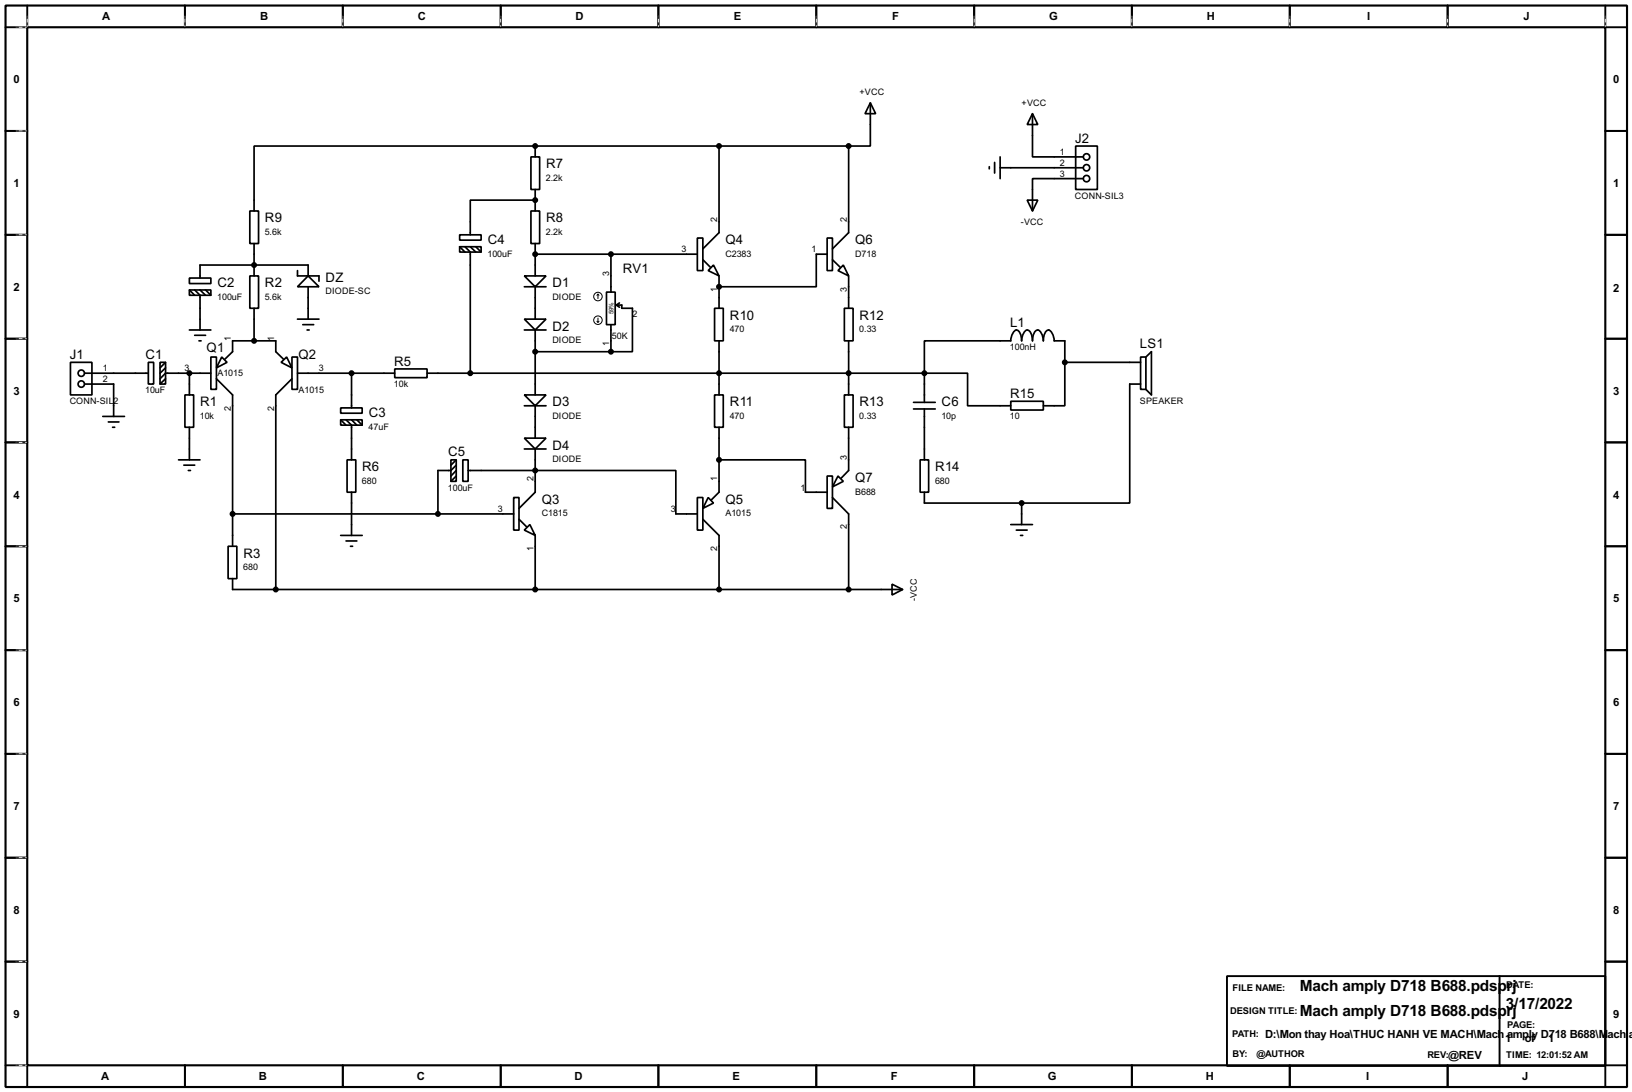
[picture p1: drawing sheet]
<svg xmlns="http://www.w3.org/2000/svg" width="383mm" height="256mm" viewBox="0 0 383 256" stroke-linecap="round" stroke-linejoin="round" font-family="sans-serif">
<path d="M1.3 1.3h381v254h-381zM6.4 6.4h370.8v243.8h-370.8z" fill="none" stroke="#000" stroke-width=".5"/>
<g fill="none" stroke="#000" stroke-width=".45">
<path d="M6.4 1.3v5.1h-5.1M43.5 1.3v5.1M80.6 1.3v5.1M117.7 1.3v5.1M154.7 1.3v5.1M191.8 1.3v5.1M228.9 1.3v5.1M266 1.3v5.1M303.1 1.3v5.1M340.2 1.3v5.1M377.2 1.3v5.1h5.1M1.3 30.8h5.1"/>
<path d="M377.2 30.8h5.1M1.3 55.2h5.1M377.2 55.2h5.1M1.3 79.6h5.1M377.2 79.6h5.1M1.3 103.9h5.1M377.2 103.9h5.1M1.3 128.3h5.1M377.2 128.3h5.1M1.3 152.7h5.1M377.2 152.7h5.1M1.3 177.1h5.1"/>
<path d="M377.2 177.1h5.1M1.3 201.5h5.1M377.2 201.5h5.1M1.3 225.9h5.1M288.3 229.3h88.9v21.1h-88.9zM352.4 229.3v21.1M377.2 225.9h5.1M1.3 250.2h5.1v5.1M43.5 250.2v5.1M80.6 250.2v5.1M117.7 250.2v5.1M154.7 250.2v5.1"/>
<path d="M191.8 250.2v5.1M228.9 250.2v5.1M266 250.2v5.1M303.1 250.2v5.1M340.2 250.2v5.1M382.3 250.2h-5.1v5.1"/>
</g>
<g fill="none" stroke="#fff" stroke-width=".23">
<path d="M3.9 6.4h2.3M6.4 3.9v2.3M43.5 3.9v2.3M80.6 3.9v2.3M117.7 3.9v2.3M154.7 3.9v2.3M191.8 3.9v2.3M228.9 3.9v2.3M266 3.9v2.3M303.1 3.9v2.3M340.2 3.9v2.3M377.2 3.9v2.3"/>
<path d="M3.9 30.8h2.3M3.9 55.2h2.3M3.9 79.6h2.3M3.9 103.9h2.3M3.9 128.3h2.3M3.9 152.7h2.3M3.9 177.1h2.3M3.9 201.5h2.3M3.9 225.9h2.3M3.9 250.2h2.3"/>
</g>
<g fill="none" stroke="#000" stroke-width=".23" stroke-dasharray=".5 1">
<path d="M3.9 6.4h2.3M6.4 3.9v2.3M43.5 3.9v2.3M80.6 3.9v2.3M117.7 3.9v2.3M154.7 3.9v2.3M191.8 3.9v2.3M228.9 3.9v2.3M266 3.9v2.3M303.1 3.9v2.3M340.2 3.9v2.3M377.2 3.9v2.3"/>
<path d="M3.9 30.8h2.3M3.9 55.2h2.3M3.9 79.6h2.3M3.9 103.9h2.3M3.9 128.3h2.3M3.9 152.7h2.3M3.9 177.1h2.3M3.9 201.5h2.3M3.9 225.9h2.3M3.9 250.2h2.3"/>
</g>
<g fill="none" stroke="#000" stroke-width=".4">
<path d="M124.8 36.9h2v7.6h-2zM125.8 34.3h-66.1v15.3M125.8 34.3v2.6M125.8 34.3h73.6M169 34.3v20.4l-3.8 3.8M199.4 34.3v20.4l-3.8 3.8M204.5 24.2l1.3 2.5h-2.5zM204.5 24.2v10.1h-5.1M232.5 39.2v.5M233.7 38.2v2.5M235 39.4h19.6M235 36.9v5.1"/>
<path d="M242.6 26.7l1.3 2.6h-2.5zM242.6 26.7v10.2h12M252.8 34.3h5.1v10.2h-5.1zM58.7 49.6h2.1v7.6h-2.1zM59.7 57.2v7.6M108 55.2h5.1v1.2h-5.1zM108 58h5.1v1.2h-5.1zM108 58l1.3 1.2M109.3 58l1.2 1.2v28.5M110.5 58l1.3 1.2M111.8 58l1.3 1.2M124.8 49.6h2v7.6h-2z"/>
<path d="M125.8 47h-15.3v8.2M125.8 44.5v5.1M125.8 57.2v7.6M125.8 59.7h38.1M143.6 59.7v8.9M163.9 55.9h1.3v7.7h-1.3zM194.4 55.9h1.2v7.7h-1.2zM194.4 59.7h-2.6v7.7h-22.8M241.4 47h2.5l-1.3 2.6zM254.6 42h-12v7.6M44.5 65.3h5.1v1.3h-5.1zM44.5 68.1h5.1v1.3h-5.1z"/>
<path d="M44.5 68.1l1.3 1.3M44.5 77.5h5.1M45.8 68.1l1.2 1.3v8.1M45.8 78.8h2.5M47 68.1l1.3 1.3M48.3 68.1l1.3 1.3M58.7 64.8h2.1v7.6h-2.1zM59.7 72.4v7.7M69.9 63.6v1.2h5.1v1.3M69.9 75h5.1M71.2 76.3h2.5M72.2 77.5h.5"/>
<path d="M72.4 64.8l2.6 2.6h-5.1zM72.4 64.8v-2.5h-25.4v3M72.4 67.4v7.6M123.2 64.8h5.1l-2.5 2.6zM123.2 75h5.1l-2.5 2.5zM123.2 77.5h5.1M123.2 67.4h5.1M125.8 67.4v7.6M125.8 77.5v15.3M142.5 68.6h2.1v7.7h-2.1zM143.6 76.3v6.3M144.8 71.7h1.3v.7h2.5v10.2h-5"/>
<path d="M144.8 71.7l.8 .5M145.6 71.2l-.8 .5M165.2 61l1.7 1.8M167.7 62.3l1.3 2.5-2.6-1.2zM167.9 72.4h2.1v7.7h-2.1zM169 64.8v7.6M195.6 61l1.8 1.8M198.2 62.3l1.2 2.5-2.5-1.2zM198.4 72.4h2.1v7.7h-2.1zM199.4 64.8v7.6M16.6 85.1h5v7.7h-5zM19.9 87.7h15"/>
<path d="M19.9 90.2h6.8v7.6M24.2 97.8h5.1M25.5 99.1h2.5M34.9 85.1h1.2v5.1h-1.2zM37.6 85.1h1.3v5.1h-1.3zM38.9 85.1l-1.3 1.3M38.9 86.4l-1.3 1.3M38.9 89l-1.3 1.2M43.5 92.8h2v7.6h-2zM44.5 87.7v5.1M46.8 80.1h.5M49.6 83.9h1.3v7.6h-1.3z"/>
<path d="M49.6 87.7h-10.7l-1.3 1.3M50.9 89l3.8 3.8v35.5M52.1 83.9l1.3 1.2-2.5 1.3zM52.9 84.4l1.8-1.8v-2.5h10.1v2.5l1.8 1.8M66.1 85.1l1.3-1.2 1.2 2.5zM68.6 83.9h1.3v7.6h-1.3zM68.6 89l-3.8 3.8v45.7M69.9 87.7h22.9M80.1 95.8h5v1.3h-5zM80.1 98.6h5v1.3h-5zM80.1 98.6l1.2 1.3M81.3 98.6l1.3 1.3v8.1"/>
<path d="M82.6 87.7v8.1M82.6 98.6l1.3 1.3M83.9 98.6l1.2 1.3M92.8 86.7h7.6v2h-7.6zM100.4 87.7h116.8M123.2 92.8h5.1l-2.5 2.5zM123.2 95.3h5.1M125.8 95.3v7.6M125.8 82.6h17.8M167.9 92.8h2.1v7.6h-2.1zM169 80.1v12.7M198.4 92.8h2.1v7.6h-2.1z"/>
<path d="M199.4 80.1v12.7M214.7 96.1h5.1M214.7 94.5h5.1M217.2 87.7h10.2v7.6h10.1M217.2 87.7v6.8M217.2 96.1v11.9M237.5 94.3h7.7v2h-7.7zM250.2 85.1v-5h-2.5a2.7 2.7 0 0 0-1.3-2.6 2.31 2.31 0 0 0-1.2 2.6 2.61 2.61 0 0 0-1.3-2.6 2.31 2.31 0 0 0-1.3 2.6v-.7a2.03 2.03 0 0 0-1.2-1.9 2.61 2.61 0 0 0-1.3 2.6l-.1-.7a2.03 2.03 0 0 0-1.2-1.9 2.7 2.7 0 0 0-1.3 2.6h-20.3v7.6M250.2 85.1v10.2h-5M250.2 85.1h17.8M268 83.9h1.3v7.6h-1.3zM268 90.2h-2.5v28h-25.4"/>
<path d="M269.3 83.9l1.3-1.3v10.2l-1.3-1.3M26.5 100.4h.5M42 108h5M43.2 109.3h2.6M44.3 110.5h.5M44.5 100.4v7.6M81.6 108h2v7.6h-2zM82.6 115.6v10.2M106 108h1.2v5.1h-1.2zM107.2 109.3l-1.2 1.2h-3.1v10.2M107.2 111.8l-1.2 1.3M107.2 110.5l-1.2 1.3"/>
<path d="M107.2 108l-1.2 1.3M108.8 108h1.2v5.1h-1.2zM110 110.5h48.8v10.2h5.1M120.7 116.9h1.3v7.6h-1.3zM123.2 102.9h5.1l-2.5 2.6zM123.2 105.5h5.1M125.8 105.5v10.1l-3.8 3.8M163.9 116.9h1.3v7.6h-1.3zM166.4 116.9l1.3 1.3-2.5 1.2zM169 108h20.3v7.6h5.1M169 100.4v15.2l-1.8 1.8M194.4 111.8h1.2v7.6h-1.2z"/>
<path d="M195.6 116.9l3.8 3.8v17.8M196.9 111.8l1.3 1.3-2.6 1.3zM199.4 100.4v10.1l-1.7 1.8M216.2 108h2v7.6h-2zM217.2 115.6v2.6h22.9M240.1 118.2v5M53.6 128.3h2.1v7.6h-2.1zM54.7 135.9v2.6h157.4M54.7 120.7h66M80.1 125.8h5M81.3 127.1h2.6M82.4 128.3h.5"/>
<path d="M122 122l1.8 1.8M123.2 124.5l1.3-1.3 1.3 2.6zM125.8 125.8v12.7M165.2 122l3.8 3.8v12.7M209.6 137.2l2.5 1.3-2.5 1.3zM237.5 123.2h5.1M238.8 124.5h2.6M239.8 125.8h.5"/>
<circle cx="255.3" cy="39.4" r=".75"/>
<circle cx="255.3" cy="36.9" r=".75"/>
<circle cx="255.3" cy="42" r=".75"/>
<circle cx="19.1" cy="87.7" r=".75"/>
<circle cx="19.1" cy="90.2" r=".75"/>
</g>
<g fill="#000">
<circle cx="125.8" cy="34.3" r=".2"/>
<circle cx="125.8" cy="59.7" r=".2"/>
<circle cx="125.8" cy="47" r=".2"/>
<circle cx="59.7" cy="62.3" r=".2"/>
<circle cx="169" cy="67.4" r=".2"/>
<circle cx="44.5" cy="87.7" r=".2"/>
</g>
<g fill="#000" stroke="#000" stroke-width=".4">
<circle cx="125.7" cy="34.3" r=".5"/>
<circle cx="168.9" cy="34.3" r=".5"/>
<circle cx="199.4" cy="34.3" r=".5"/>
<circle cx="125.7" cy="47" r=".5"/>
<circle cx="125.7" cy="59.7" r=".5"/>
<circle cx="143.5" cy="59.7" r=".5"/>
<circle cx="59.7" cy="62.3" r=".5"/>
<circle cx="168.9" cy="67.4" r=".5"/>
<circle cx="44.5" cy="87.7" r=".5"/>
<circle cx="59.7" cy="80.1" r=".5"/>
<circle cx="82.6" cy="87.7" r=".5"/>
<circle cx="110.5" cy="87.7" r=".5"/>
<circle cx="125.7" cy="82.6" r=".5"/>
<circle cx="143.5" cy="82.6" r=".5"/>
<circle cx="168.9" cy="87.7" r=".5"/>
<circle cx="199.4" cy="87.7" r=".5"/>
<circle cx="217.2" cy="87.7" r=".5"/>
<circle cx="250.2" cy="85.1" r=".5"/>
<circle cx="125.7" cy="110.5" r=".5"/>
<circle cx="168.9" cy="108" r=".5"/>
<circle cx="240" cy="118.2" r=".5"/>
<circle cx="54.6" cy="120.7" r=".5"/>
<circle cx="64.8" cy="138.5" r=".5"/>
<circle cx="102.9" cy="120.7" r=".5"/>
<circle cx="125.7" cy="138.5" r=".5"/>
<circle cx="168.9" cy="138.5" r=".5"/>
<circle cx="199.4" cy="138.5" r=".5"/>
</g>
<g fill="none" stroke="#000" stroke-width=".23">
<path d="M140.3 75.5l.2 .2M140.5 69.1l-.2 .3M140.5 69.1l.3 .3M140.5 69.1v1.1M140.5 74.7v1M140.8 75.5l-.3 .2"/>
<circle cx="140.5" cy="69.7" r="1"/>
<circle cx="140.5" cy="75.2" r="1"/>
</g>
<g font-size="4.1">
<text x="305.4" y="232.9">Mach amply D718 B688.pdsprj</text>
<text x="305.4" y="238.7">Mach amply D718 B688.pdsprj</text>
<text x="353.9" y="236.9">3/17/2022</text>
</g>
<g font-size="3.5">
<text x="252.6" y="33.5">J2</text>
<text x="128.3" y="39.5">R7</text>
<text x="62.3" y="52.2">R9</text>
<text x="128.3" y="52.2">R8</text>
<text x="114.6" y="57.4">C4</text>
<text x="170.5" y="57.4">Q4</text>
<text x="201" y="57.4">Q6</text>
<text x="146.4" y="64">RV1</text>
<text x="51.1" y="67.5">C2</text>
<text x="62.3" y="67.5">R2</text>
<text x="76.5" y="66.3">DZ</text>
<text x="129.8" y="67.5">D1</text>
<text x="129.8" y="77.6">D2</text>
<text x="171.5" y="75.1">R10</text>
<text x="202" y="75.1">R12</text>
<text x="237.4" y="76.7">L1</text>
<text x="48.6" y="82.8">Q1</text>
<text x="267.9" y="81.8">LS1</text>
<text x="16.4" y="84.3">J1</text>
<text x="34.2" y="84.3">C1</text>
<text x="70.2" y="84.3">Q2</text>
<text x="92.6" y="85.9">R5</text>
<text x="47" y="95.5">R1</text>
<text x="129.8" y="95.5">D3</text>
<text x="171.5" y="95.5">R11</text>
<text x="202" y="95.5">R13</text>
<text x="221.3" y="95.5">C6</text>
<text x="237.4" y="93.5">R15</text>
<text x="86.7" y="98">C3</text>
<text x="105.3" y="107.2">C5</text>
<text x="129.8" y="105.6">D4</text>
<text x="85.1" y="110.7">R6</text>
<text x="201" y="113.2">Q7</text>
<text x="219.8" y="110.7">R14</text>
<text x="127.3" y="118.3">Q3</text>
<text x="170.5" y="118.3">Q5</text>
<text x="57.2" y="131">R3</text>
</g>
<g font-size="3">
<text x="24" y="4.6">A</text>
<text x="61.1" y="4.6">B</text>
<text x="98.2" y="4.6">C</text>
<text x="135.2" y="4.6">D</text>
<text x="172.4" y="4.6">E</text>
<text x="209.6" y="4.6">F</text>
<text x="246.5" y="4.6">G</text>
<text x="283.6" y="4.6">H</text>
<text x="321.2" y="4.6">I</text>
<text x="358" y="4.6">J</text>
<text x="3.2" y="19.5">0</text>
<text x="379.1" y="19.5">0</text>
<text x="3.2" y="44">1</text>
<text x="379.1" y="44">1</text>
<text x="3.2" y="68.4">2</text>
<text x="379.1" y="68.6">2</text>
<text x="3.2" y="92.7">3</text>
<text x="379.1" y="92.7">3</text>
<text x="3.2" y="117.1">4</text>
<text x="379.1" y="117.1">4</text>
<text x="3.2" y="141.5">5</text>
<text x="379.1" y="141.5">5</text>
<text x="3.2" y="165.9">6</text>
<text x="379.1" y="165.9">6</text>
<text x="3.2" y="190.3">7</text>
<text x="379.1" y="190.3">7</text>
<text x="3.2" y="214.7">8</text>
<text x="379.1" y="214.7">8</text>
<text x="3.2" y="239.1">9</text>
<text x="379.1" y="239.1">9</text>
<text x="297.2" y="243.8">D:\Mon thay Hoa\THUC HANH VE MACH\Mach amply D718 B688\M</text>
<text x="353.7" y="244.8">1</text>
<text x="358.3" y="244.8">of</text>
<text x="363.8" y="244.8">1</text>
<text x="377.8" y="243.8">ach</text>
<text x="382.8" y="243.8">a</text>
<text x="340.3" y="248.8">@REV</text>
<text x="23.8" y="253.8">A</text>
<text x="60.8" y="253.8">B</text>
<text x="97.9" y="253.8">C</text>
<text x="135" y="253.8">D</text>
<text x="172.1" y="253.8">E</text>
<text x="209.3" y="253.8">F</text>
<text x="246.2" y="253.8">G</text>
<text x="283.3" y="253.8">H</text>
<text x="321" y="253.8">I</text>
<text x="357.7" y="253.8">J</text>
</g>
<g font-size="2.5">
<text x="289.6" y="232.7">FILE NAME:</text>
<text x="353.9" y="232.1">DATE:</text>
<text x="289" y="238.2">DESIGN TITLE:</text>
<text x="289.5" y="243.6">PATH:</text>
<text x="354.1" y="241.5">PAGE:</text>
<text x="289.6" y="248.4">BY:</text>
<text x="295.2" y="248.4">@AUTHOR</text>
<text x="335.4" y="248.6">REV:</text>
<text x="353.9" y="248.6">TIME: 12:01:52 AM</text>
</g>
<g font-size="2.4">
<text x="202" y="22.4">+VCC</text>
<text x="240.1" y="25">+VCC</text>
<text x="249.1" y="36.4">1</text>
<text x="249.1" y="39">2</text>
<text x="249.1" y="41.6">3</text>
<text x="128.3" y="42.4">2.2k</text>
<text x="252.6" y="46.7">CONN-SIL3</text>
<text x="168.6" y="52.1" transform="rotate(-90 168.6 52.1)">2</text>
<text x="199" y="52.1" transform="rotate(-90 199 52.1)">2</text>
<text x="239.9" y="52.9">-VCC</text>
<text x="62.2" y="55.1">5.6k</text>
<text x="128.3" y="55.1">2.2k</text>
<text x="160.2" y="59.3">3</text>
<text x="190.7" y="59.3">1</text>
<text x="114.6" y="60.3">100uF</text>
<text x="143.2" y="64.8" transform="rotate(-90 143.2 64.8)">3</text>
<text x="170.4" y="60.3">C2383</text>
<text x="200.9" y="60.3">D718</text>
<text x="51.1" y="70.4">100uF</text>
<text x="62.2" y="70.4">5.6k</text>
<text x="76.5" y="69.1">DIODE-SC</text>
<text x="129.8" y="70.4">DIODE</text>
<text x="168.6" y="68.5" transform="rotate(-90 168.6 68.5)">1</text>
<text x="199" y="68.5" transform="rotate(-90 199 68.5)">3</text>
<text x="148.6" y="74.4">2</text>
<text x="54.2" y="80.1" transform="rotate(-90 54.2 80.1)">1</text>
<text x="64.4" y="80.1" transform="rotate(-90 64.4 80.1)">1</text>
<text x="129.8" y="80.6">DIODE</text>
<text x="143.2" y="81.2" transform="rotate(-90 143.2 81.2)">1</text>
<text x="143.8" y="79.7">50K</text>
<text x="171.5" y="78.1">470</text>
<text x="201.9" y="78.1">0.33</text>
<text x="237.3" y="82.2">100nH</text>
<text x="24.2" y="87.3">1</text>
<text x="24.2" y="89.8">2</text>
<text x="43.4" y="87.3">3</text>
<text x="51.1" y="88.2">A1015</text>
<text x="75" y="87.3">3</text>
<text x="16.4" y="95">CONN-SIL</text>
<text x="26.7" y="95">2</text>
<text x="34.1" y="92.4">10uF</text>
<text x="70.1" y="92.4">A1015</text>
<text x="92.6" y="90.9">10k</text>
<text x="267.8" y="95">SPEAKER</text>
<text x="47" y="98.4">10k</text>
<text x="54.2" y="96.5" transform="rotate(-90 54.2 96.5)">2</text>
<text x="64.4" y="96.5" transform="rotate(-90 64.4 96.5)">2</text>
<text x="86.6" y="100.9">47uF</text>
<text x="129.8" y="98.4">DIODE</text>
<text x="171.5" y="98.4">470</text>
<text x="201.9" y="98.4">0.33</text>
<text x="221.2" y="98.4">10p</text>
<text x="237.3" y="98.5">10</text>
<text x="199" y="108" transform="rotate(-90 199 108)">3</text>
<text x="85.1" y="113.6">680</text>
<text x="125.4" y="113.1" transform="rotate(-90 125.4 113.1)">2</text>
<text x="129.8" y="108.5">DIODE</text>
<text x="168.6" y="113.1" transform="rotate(-90 168.6 113.1)">1</text>
<text x="219.7" y="113.6">680</text>
<text x="105.3" y="115.3">100uF</text>
<text x="188.1" y="115.2">1</text>
<text x="200.9" y="116.2">B688</text>
<text x="117" y="120.3">3</text>
<text x="127.3" y="121.2">C1815</text>
<text x="157.7" y="120.3">3</text>
<text x="170.4" y="121.2">A1015</text>
<text x="199" y="124.3" transform="rotate(-90 199 124.3)">2</text>
<text x="125.4" y="129.5" transform="rotate(-90 125.4 129.5)">1</text>
<text x="168.6" y="129.5" transform="rotate(-90 168.6 129.5)">2</text>
<text x="57.2" y="133.9">680</text>
<text x="215.5" y="141.2" transform="rotate(-90 215.5 141.2)">-VCC</text>
</g>
<text font-size="1.7" x="144.2" y="73.8" transform="rotate(-90 144.2 73.8)">59%</text>
</svg>
